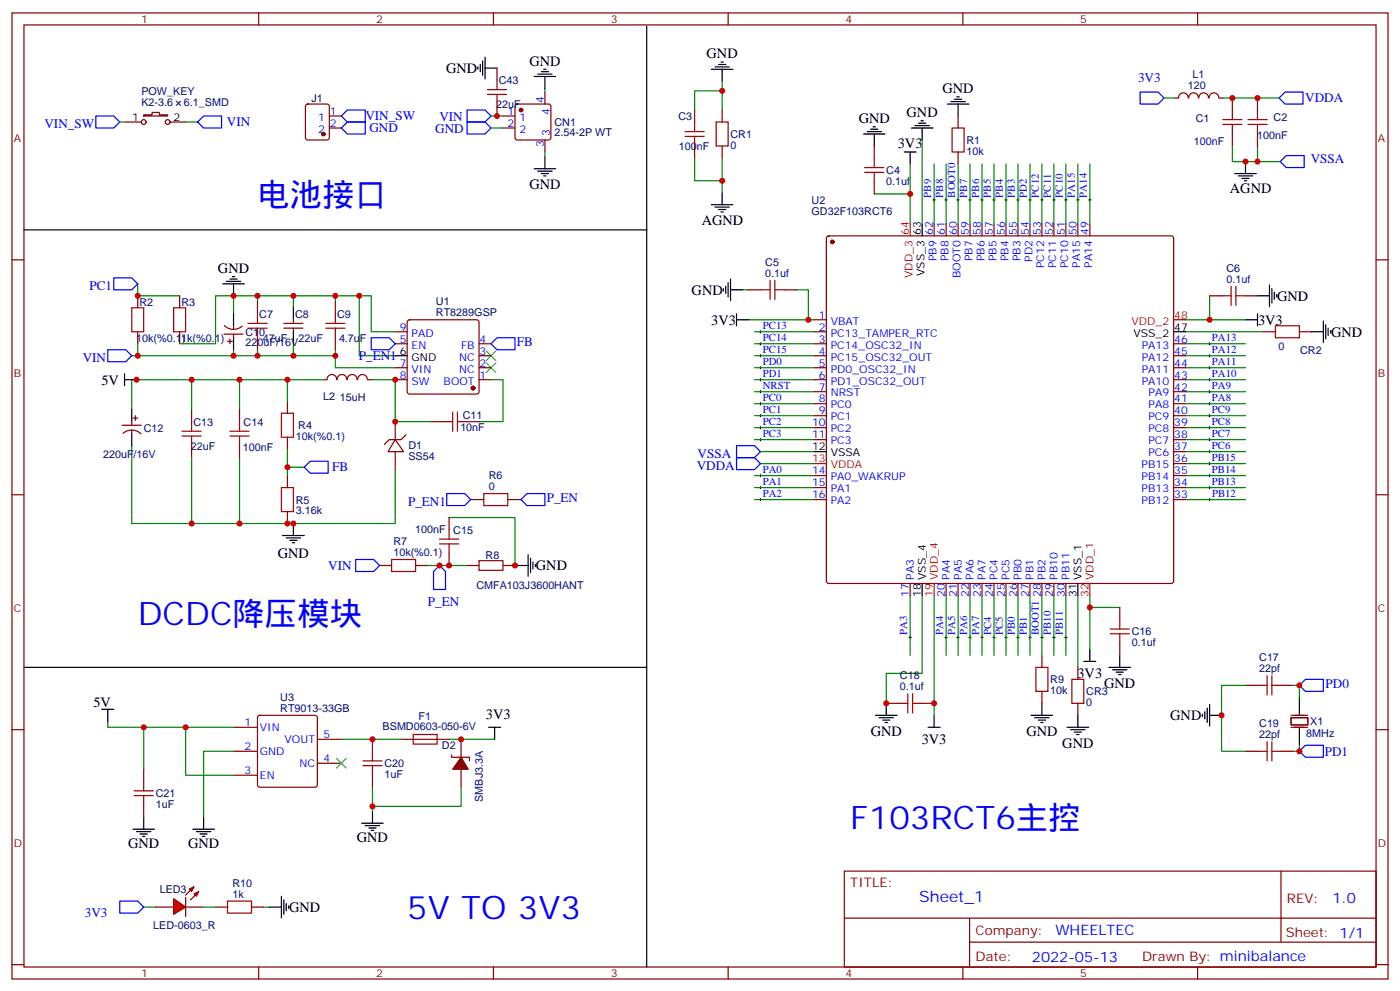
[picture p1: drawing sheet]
<svg xmlns="http://www.w3.org/2000/svg" width="412mm" height="292mm" viewBox="0 0 412 292" stroke-linecap="round" stroke-linejoin="round" font-family="sans-serif">
<g fill="none" stroke="#870000" stroke-width=".35">
<path d="M3.5 3.8h405.4v284.3h-405.4zM7.1 7.3h398.2v277.3h-398.2zM76.2 3.8v3.5M145.3 3.8v3.5M214.5 3.8v3.5M283.6 3.8v3.5M352.8 3.8v3.5M37 35.9h4.6M42.3 33.8h2.5v-.7h2.1v.7h2.5v.3h-7.1zM50.1 35.9h4.6M90.2 30.8l.5-.2h5.6l.7 .5v9.4l-.4 .6-5.9 .1-.7-.5v-9.4zM97 37.7h3.5"/>
<path d="M97 34.1h3.5M204.6 32.4v3.5M212.7 32.4v3.5M282.2 34.1v3.6M350 28.8a1.41 1.41 0 0 0-1.4-1.5 1.41 1.41 0 0 0-1.4 1.5l-1.1 .1M350.2 28.8a1.41 1.41 0 0 1 1.4-1.5 1.41 1.41 0 0 1 1.4 1.5M353.2 28.8a1.41 1.41 0 0 1 1.4-1.5 1.41 1.41 0 0 1 1.4 1.5M356.2 28.8a1.41 1.41 0 0 1 1.4-1.5 1.41 1.41 0 0 1 1.4 1.5M359.1 28.9h1.1M363 28.9v3.5M363 39.4v3.6M370.4 28.9v3.5"/>
<path d="M370.4 39.4v3.6M204.6 43v3.5M212.7 43v3.5M257.5 43v3.5M257.5 53.6v3.5M282.2 44.7v3.6M3.5 76.5h3.6M243.7 69.6l.4-.2h100.9l.5 .2 .2 .5v100.9l-.2 .5-.5 .2h-100.9l-.5-.2-.2-.5v-100.9zM275.2 65.9v3.5M278.7 65.9v3.5M282.2 65.9v3.5M285.8 65.9v3.5"/>
<path d="M289.3 65.9v3.5M292.8 65.9v3.5M296.3 65.9v3.5M299.9 65.9v3.5M303.4 65.9v3.5M306.9 65.9v3.5M310.4 65.9v3.5M314 65.9v3.5M317.5 65.9v3.5M321 65.9v3.5M405.3 76.5h3.6M40.6 87.1v3.5"/>
<path d="M40.6 97.6v3.6M52.9 87.1v3.5M52.9 97.6v3.6M75.8 88.8v3.6M75.8 99.4v3.5M83.6 96.6h5.7M83.6 95.2h5.7M86.4 94.1v1.1M86.4 96.6v1M98.8 88.8v3.6M98.8 99.4v3.5M116.4 97.6h3.5"/>
<path d="M120.2 94.3l.4-.2h19.8l.5 .2 .2 .5v20.5l-.2 .5-.5 .2h-19.8l-.4-.2-.3-.5v-20.5zM220.5 85.3h3.5M231.1 85.3h3.5M239.9 97.6h3.5M239.9 94.1h3.5M356.3 87.1h3.5M366.9 87.1h3.5M372.2 97.6h3.5M382.8 97.6h3.5M84.7 118.1v3.5M95.2 111.8h1.1M96.3 111.7a1.41 1.41 0 0 1 1.5-1.5 1.41 1.41 0 0 1 1.4 1.5"/>
<path d="M99.3 111.7a1.41 1.41 0 0 1 1.4-1.5 1.41 1.41 0 0 1 1.5 1.5M102.3 111.7a1.41 1.41 0 0 1 1.4-1.5 1.41 1.41 0 0 1 1.4 1.5M105.4 111.7a1.41 1.41 0 0 1 1.4-1.5 1.41 1.41 0 0 1 1.4 1.5M108.3 111.8h1.1M116.4 101.2h3.5M116.4 108.2h3.5M116.4 111.8h3.5M141.1 101.2h3.5M141.1 104.7h3.5M141.1 108.2h3.5M141.1 111.8h3.5M239.9 101.2h3.5"/>
<path d="M239.9 104.7h3.5M239.9 108.2h3.5M239.9 111.8h3.5M239.9 115.3h3.5M239.9 118.8h3.5M345.7 101.2h3.5M345.7 104.7h3.5M345.7 108.2h3.5M345.7 111.8h3.5M345.7 115.3h3.5M345.7 118.8h3.5M56.4 120.6v3.5"/>
<path d="M56.4 131.2v3.5M70.6 120.6v3.5M70.6 131.2v3.5M84.7 128.7v3.5M84.7 140v3.5M116.4 129.4l2.5 3.5h-4.6zM116.4 124.1v5.3M116.4 132.9v5.3M119.6 128l-1.4 1.4h-3.5l-1.5 1.4M127 124.1h3.5M137.6 124.1h3.5M239.9 122.3h3.5"/>
<path d="M239.9 125.9h3.5M239.9 129.4h3.5M239.9 140h3.5M345.7 122.3h3.5M345.7 125.9h3.5M345.7 129.4h3.5M345.7 140h3.5M345.7 136.5h3.5M345.7 132.9h3.5M3.5 145.6h3.6M84.7 150.6v3.5M239.9 143.5h3.5"/>
<path d="M239.9 147h3.5M345.7 143.5h3.5M345.7 147h3.5M405.3 145.6h3.6M268.1 171.7v3.6M278.7 171.7v3.6M282.2 171.7v3.6M285.8 171.7v3.6M289.3 171.7v3.6M292.8 171.7v3.6M296.3 171.7v3.6M299.9 171.7v3.6"/>
<path d="M303.4 171.7v3.6M306.9 171.7v3.6M310.4 171.7v3.6M314 171.7v3.6M329.8 178.8v3.5M306.9 192.9v3.5M317.5 196.4v3.6M329.8 189.4v3.5M3.5 214.8h3.6M68.8 214.1h7M76.1 210.7l.5-.2h16.2l.5 .2 .2 .5v19.8l-.2 .5-.5 .2h-16.2l-.5-.2-.3-.5v-19.8zM93.5 217.6h7"/>
<path d="M109.7 217.6v3.5M118.2 217.6h14.1M135.8 217.6v5.3M261.1 207h3.5M271.6 207h3.6M306.9 203.5v3.5M317.5 207v3.5M366.9 201.7h3.5M377.5 201.7h3.5M380.3 211.2h4.9v2.2h-4.9zM380.3 214.1h4.9M380.3 210.5h4.9"/>
<path d="M405.3 214.8h3.6M42.3 226.4v3.5M42.3 237v3.5M68.8 221.1h7M68.8 228.2h7M93.5 224.6h7M109.7 228.2v3.5M133 222.2v.7h5.3v1M135.8 226.4v5.3M366.9 221.1h3.5M377.5 221.1h3.5M248.7 256.4h156.6v28.2h-156.6z"/>
<path d="M377.3 256.4v20.9M63.5 267h3.5M74.1 267h3.5M248.7 270.2h156.5M285.6 277.3h119.6M285.6 270.2v14.2M3.5 283.9h3.6M76.2 284.6v3.5M145.3 284.6v3.5M214.5 284.6v3.5M283.6 284.6v3.5M352.8 284.6v3.5"/>
<path d="M405.3 283.9h3.6"/>
<circle cx="42.3" cy="35.9" r=".71"/>
<circle cx="49.4" cy="35.9" r=".71"/>
</g>
<g fill="none" stroke="#008700" stroke-width=".35">
<path d="M35.3 35.9h1.7M54.7 35.9h3.5M212.7 26.7h-8.1v5.7M212.7 23.9v8.5M342.9 28.9h3.2M360.2 28.9h16.6M204.6 46.5v6.7h8.1M212.7 46.5v10.2M257.5 57.1h10.6M268.1 48.3v17.6M271.6 41.2v24.7M275.2 48.3v17.6"/>
<path d="M278.7 48.3v17.6M282.2 48.3v17.6M285.8 48.3v17.6M289.3 48.3v17.6M292.8 48.3v17.6M296.3 48.3v17.6M299.9 48.3v17.6M303.4 48.3v17.6M306.9 48.3v17.6M310.4 48.3v17.6M314 48.3v17.6M317.5 48.3v17.6"/>
<path d="M321 48.3v17.6M363 43v4.6h7.4v-4.6M370.4 47.6h6.7M40.6 83.5v3.6h12.3M68.8 87.1v5.3M75.8 87.1v1.7M86.4 87.1v3.5M98.8 87.1v1.7M218.7 85.3h1.8M220.5 94.1h19.4M222.2 97.6h17.7M234.6 85.3h3.5v8.8"/>
<path d="M349.2 97.6h23M349.2 94.1h17.7M356.3 87.1v7M38.8 104.7h60v3.5h17.6M40.6 101.2v3.5M52.9 101.2h10.6v-14.1h42.3v17.6h10.6M56.4 111.8v8.8M68.8 102.9v1.8M70.6 111.8v8.8M75.8 102.9v1.8M84.7 111.8v6.3M86.4 101.2v3.5"/>
<path d="M95.2 111.8h-56.4v8.8M98.8 102.9v1.8M109.4 111.8h7v12.3h10.6M144.6 111.8h3.6v12.3h-7.1M222.2 118.8h17.7M222.2 115.3h17.7M222.2 111.8h17.7M222.2 108.2h17.7M222.2 104.7h17.7M222.2 101.2h17.7M349.2 118.8h17.7M349.2 115.3h17.7"/>
<path d="M349.2 111.8h17.7M349.2 108.2h17.7M349.2 104.7h17.7M349.2 101.2h17.7M38.8 131.2v22.9h17.6M56.4 134.7v19.4h60v-15.9M70.6 134.7v19.4M84.7 132.2v7.8M84.7 137.5h4.9M222.2 122.3h17.7M222.2 140h17.7M222.2 129.4h17.7"/>
<path d="M222.2 125.9h17.7M224 136.5h15.9M224 132.9h15.9M349.2 136.5h17.7M349.2 132.9h17.7M349.2 122.3h17.7M349.2 140h17.7M349.2 129.4h17.7M349.2 125.9h17.7M222.2 147h17.7M222.2 143.5h17.7M349.2 147h17.7"/>
<path d="M349.2 143.5h17.7M268.1 175.3v17.6M271.6 175.3v22.9h-10.5v8.8M275.2 175.3v35.2M278.7 175.3v17.6M282.2 175.3v17.6M285.8 175.3v17.6M289.3 175.3v17.6M292.8 175.3v17.6M296.3 175.3v17.6M299.9 175.3v17.6M303.4 175.3v17.6"/>
<path d="M306.9 175.3v17.6M310.4 175.3v17.6M314 175.3v17.6M317.5 175.3v21.1M321 178.8h8.8M321 175.3v15.8M31.7 212.3v1.8h37.1M42.3 214.1v12.3M54.7 214.1v14.1h14.1M100.5 217.6h17.7M132.3 217.6h13.4M366.9 201.7h-7.1v19.4h7.1"/>
<path d="M381 201.7h1.8v3.5M382.8 219.4v1.7h-1.8M68.8 221.1h-8.8v19.4M109.7 231.7v7.1M135.8 231.7v5.6h-26.1M42.3 267h3.6M77.6 267h1.8"/>
</g>
<g fill="none" stroke="#a10000" stroke-width=".35">
<path d="M201.8 38.7h5.6M204.6 35.9v2.8M211 35.9h3.5v7.1h-3.5zM280.5 37.7h3.5v7h-3.5zM360.2 36.6h5.6M360.2 35.2h5.6M363 32.4v2.8M363 36.6v2.8M367.6 36.6h5.6M367.6 35.2h5.6M370.4 32.4v2.8M370.4 36.6v2.8"/>
<path d="M201.8 40.1h5.6M204.6 40.1v2.9M254.7 50.7h5.6M254.7 49.3h5.6M257.5 46.5v2.8M257.5 50.7v2.9M38.8 90.6h3.5v7h-3.5zM51.2 90.6h3.5v7h-3.5zM73 96.6h5.7M73 95.2h5.7M75.8 92.4v2.8M75.8 96.6v2.8"/>
<path d="M96 96.6h5.6M96 95.2h5.6M98.8 92.4v2.8M98.8 96.6v2.8M224 85.3h2.8M226.8 82.5v5.6M228.2 85.3h2.9M228.2 82.5v5.6M359.8 87.1h2.9M362.7 84.2v5.7M364.1 87.1h2.8M364.1 84.2v5.7"/>
<path d="M375.7 95.9h7.1v3.5h-7.1zM53.6 128.3h5.7M53.6 126.9h5.7M56.4 124.1v2.8M56.4 128.3v2.9M67.7 128.3h5.7M67.7 126.9h5.7M70.6 124.1v2.8M70.6 128.3v2.9M82.9 121.6h3.5v7.1h-3.5zM130.5 124.1h2.8M133.3 121.3v5.6"/>
<path d="M134.8 121.3v5.6M134.8 124.1h2.8M82.9 143.5h3.5v7.1h-3.5zM305.2 196.4h3.5v7.1h-3.5zM315.7 200h3.6v7h-3.6zM327 186.5h5.7M327 185.1h5.7M329.8 182.3v2.8M329.8 186.5v2.9M373.2 198.9v5.6M374.6 198.9v5.6M121.7 216.2h7.1v2.8h-7.1z"/>
<path d="M264.6 207h2.8M267.4 204.2v5.6M268.8 207h2.8M268.8 204.2v5.6M370.4 201.7h2.8M373.2 218.3v5.6M374.6 201.7h2.9M374.6 218.3v5.6M39.5 234.2h5.7M39.5 232.8h5.7M42.3 229.9v2.9M42.3 234.2v2.8"/>
<path d="M106.9 225.4h5.6M106.9 223.9h5.6M109.7 221.1v2.8M109.7 225.4v2.8M370.4 221.1h2.8M374.6 221.1h2.9M67 265.2h7.1v3.5h-7.1z"/>
</g>
<g fill="none" stroke="#000" stroke-width=".35">
<path d="M210.6 19.7h4.2M211.7 19h2.1M212.4 18.3h.7M209.5 20.4h6.4M212.7 20.4v3.5M254.4 39.4h6.3M255.4 38.7h4.2M256.5 38h2.1M257.2 37.3h.7M257.5 39.4v3.6M268.5 37.7h6.3M269.5 37h4.3"/>
<path d="M270.6 36.3h2.1M271.3 35.6h.7M271.6 37.7v3.5M279 30.6h6.4M280.1 29.9h4.2M281.2 29.2h2.1M281.9 28.5h.7M282.2 30.6v3.5M212.7 56.7v3.6M266.3 44.7h3.6M268.1 44.7v3.6M363.7 51.1h6.4"/>
<path d="M364.8 51.8h4.2M365.8 52.5h2.1M366.5 53.2h.7M366.9 47.6v3.5M209.5 60.3h6.4M210.6 61h4.2M211.7 61.7h2.1M212.4 62.4h.7M271.6 65.9v3.5M65.6 83.5h6.4M66.7 82.8h4.2M67.7 82.1h2.1"/>
<path d="M68.4 81.4h.7M68.8 83.5v3.6M86.4 90.6v3.5M86.4 97.6v3.6M213.1 84.9v.8M213.8 84.2v2.2M214.5 83.2v4.2M215.2 85.3h3.5M215.2 82.1v6.4M217 94.1h3.5M217 92.4v3.5M345.7 97.6h3.5"/>
<path d="M366.9 94.1h3.5M370.4 87.1h3.5M370.4 92.4v3.5M373.9 83.9v6.3M374.6 84.9v4.3M375.4 86v2.1M376.1 86.7v.7M386.3 97.6h3.5M389.8 94.5v6.3M390.5 95.5v4.3M391.2 96.6v2.1M391.9 97.3v.7"/>
<path d="M36.7 111.8h3.5M36.7 110v3.5M116.4 104.7h3.5M239.9 132.9h3.5M83.3 157.6h6.3M84.3 158.3h4.2M85.4 159h2.1M86.1 159.7h.7M86.4 154.1v3.5M271.6 171.7v3.6M317.5 171.7v3.6M319.3 194.7h3.5"/>
<path d="M321 191.1v3.6M326.7 196.4h6.3M327.7 197.1h4.3M328.8 197.8h2.1M329.5 198.5h.7M329.8 192.9v3.5M30 208.8h3.5M31.7 208.8v3.5M143.9 214.1h3.6M145.7 214.1v3.5M257.9 210.5h6.3M258.9 211.2h4.3"/>
<path d="M260 211.9h2.1M260.7 212.7h.7M261.1 207v3.5M273.4 214.1h3.5M275.2 210.5v3.6M303.7 210.5h6.4M304.8 211.2h4.2M305.9 211.9h2.1M306.6 212.7h.7M306.9 207v3.5M314.3 214.1h6.4M315.4 214.8h4.2"/>
<path d="M316.4 215.5h2.2M317.1 216.2h.8M317.5 210.5v3.6M354.2 210.2v.7M354.9 209.5v2.1M355.6 208.4v4.3M356.3 210.5h3.5M356.3 207.4v6.3M382.8 205.2v5M382.8 214.4v5M109.7 238.8v3.5M39.2 244.1h6.3"/>
<path d="M40.2 244.8h4.2M41.3 245.5h2.1M42 246.2h.7M42.3 240.5v3.6M56.8 244.1h6.3M57.9 244.8h4.2M58.9 245.5h2.1M59.6 246.2h.7M60 240.5v3.6M106.5 242.3h6.4M107.6 243h4.2M108.7 243.7h2.1"/>
<path d="M109.4 244.4h.7M79.4 267h3.5M82.9 263.8v6.4M83.6 264.9v4.2M84.3 265.9v2.1M85 266.6v.7"/>
</g>
<g fill="none" stroke="#00f" stroke-width=".35">
<path d="M28.2 34.1h5.3l1.8 1.8-1.8 1.8h-5.3zM60 34.1h5.3v3.6h-5.3l-1.8-1.8zM100.5 37.7l1.8-1.8h5.3v3.5h-5.3zM100.5 34.1l1.8-1.7h5.3v3.5h-5.3zM335.8 27.1h5.3l1.8 1.8-1.8 1.7h-5.3zM378.5 27.1h5.3v3.5h-5.3l-1.7-1.7zM377.1 47.6l1.8-1.8h5.3v3.5h-5.3zM33.5 81.8h5.3l1.8 1.7-1.8 1.8h-5.3zM31.7 102.9h5.3l1.8 1.8-1.8 1.8h-5.3zM144.6 101.2l1.8-1.8h5.3v3.5h-5.3zM91.4 135.7h5.3v3.6h-5.3l-1.8-1.8zM217 131.2h5.2l1.8 1.7-1.8 1.8h-5.2z"/>
<path d="M217 134.7h5.2l1.8 1.8-1.8 1.7h-5.2zM382.8 201.7l1.7-1.7h5.3v3.5h-5.3zM382.8 221.1l1.7-1.7h5.3v3.5h-5.3zM35.3 265.2h5.3l1.7 1.8-1.7 1.7h-5.3z"/>
</g>
<g fill="none" stroke="#000" stroke-width=".29">
<path d="M274.8 58.8h.7M275.2 58.5v.7M278.3 58.8h.7M278.7 58.5v.7M281.9 58.8h.7M282.2 58.5v.7M285.4 58.8h.7M285.8 58.5v.7M288.9 58.8h.7M289.3 58.5v.7M292.5 58.8h.7M292.8 58.5v.7"/>
<path d="M296 58.8h.7M296.3 58.5v.7M299.5 58.8h.7M299.9 58.5v.7M303 58.8h.7M303.4 58.5v.7M306.6 58.8h.7M306.9 58.5v.7M310.1 58.8h.7M310.4 58.5v.7M313.6 58.8h.7M314 58.5v.7"/>
<path d="M317.1 58.8h.8M317.5 58.5v.7M320.7 58.8h.7M321 58.5v.7M223.7 97.6h.7M224 97.3v.7M223.7 101.2h.7M223.7 104.7h.7M223.7 108.2h.7M223.7 111.8h.7M223.7 115.3h.7M223.7 118.8h.7"/>
<path d="M224 100.8v.7M224 104.4v.7M224 107.9v.7M224 111.4v.7M224 114.9v.7M224 118.5v.7M356 101.2h.7M356 104.7h.7M356 108.2h.7M356 111.8h.7M356 115.3h.7M356 118.8h.7"/>
<path d="M356.3 100.8v.7M356.3 104.4v.7M356.3 107.9v.7M356.3 111.4v.7M356.3 114.9v.7M356.3 118.5v.7M223.7 122.3h.7M223.7 125.9h.7M223.7 129.4h.7M223.7 140h.7M224 122v.7M224 125.5v.7"/>
<path d="M224 129v.8M224 139.6v.7M356 122.3h.7M356 125.9h.7M356 129.4h.7M356 132.9h.7M356 136.5h.7M356 140h.7M356.3 122v.7M356.3 125.5v.7M356.3 129v.8M356.3 132.6v.7"/>
<path d="M356.3 136.1v.7M356.3 139.6v.7M223.7 143.5h.7M223.7 147h.7M224 143.2v.7M224 146.7v.7M356 143.5h.7M356 147h.7M356.3 143.2v.7M356.3 146.7v.7M267.8 187.6h.7M268.1 187.3v.7"/>
<path d="M278.3 187.6h.7M278.7 187.3v.7M281.9 187.6h.7M282.2 187.3v.7M285.4 187.6h.7M285.8 187.3v.7M288.9 187.6h.7M289.3 187.3v.7M292.5 187.6h.7M292.8 187.3v.7M296 187.6h.7M296.3 187.3v.7"/>
<path d="M299.5 187.6h.7M299.9 187.3v.7M303 187.6h.7M303.4 187.3v.7M306.6 187.6h.7M306.9 187.3v.7M310.1 187.6h.7M310.4 187.3v.7M313.6 187.6h.7M314 187.3v.7"/>
</g>
<g fill="#870000" stroke="#870000" stroke-width=".35">
<path d="M135.8 222.9l2.1 3.5h-4.6z"/>
<circle cx="245.2" cy="71.2" r=".53"/>
<circle cx="95.2" cy="39.4" r=".53"/>
<circle cx="139.3" cy="114.2" r=".53"/>
</g>
<path d="M268.1 65.9v3.5M345.7 94.1h3.5M239.9 136.5h3.5M275.2 171.7v3.6M321 171.7v3.6" fill="none" stroke="#f00" stroke-width=".35"/>
<path d="M143.2 103.3l2.8 2.8M143.2 106.8l2.8 2.8M146 103.3l-2.8 2.8M146 106.8l-2.8 2.8M99.1 223.2l2.9 2.9M102 223.2l-2.9 2.9" fill="none" stroke="#3c3" stroke-width=".35"/>
<g fill="#f00" stroke="#870000" stroke-width=".35">
<path d="M51.2 264.5l3.5 2.5-3.5 2.1z"/>
<path d="M54.7 264.2v5.6z"/>
</g>
<g fill="#870000" stroke="#870000" stroke-width=".35">
<path d="M54.7 263.5l1.4-1.5z"/>
<path d="M56.1 264.9l1.4-1.4z"/>
</g>
<g fill="#f00" stroke="#870000" stroke-width=".35">
<path d="M55.7 261.7l1.4-.7-.7 1.4z"/>
<path d="M57.1 263.1l1.5-.7-.7 1.4z"/>
</g>
<g fill="none" stroke="#870000" stroke-width=".35">
<path d="M146.4 20v3.6M146.4 30.6v3.5M148.2 34.1h3.5M148.2 37.7h3.5M151.9 30.8l.5-.2h9.2l.5 .2 .2 .5v9.2l-.3 .5-.4 .2h-9.2l-.5-.2-.2-.5v-9.2zM160.5 27.1v3.5M160.5 41.2v3.5M66 98.4h5.6M66.1 95.8a3.8 3.8 0 0 0 5.2 .2M67.7 99.8v1.4M68.8 95.9v1M68.8 98.4v1"/>
<path d="M67 100.5h1.4M36 125.2h5.6M36.3 127.5a3.8 3.8 0 0 1 5.2 .2M38.8 124.1v1.1M38.8 126.6v1M39.2 123h1.4M39.9 122.3v1.5M132.3 152.3v3.6M139 147h3.5M149.6 147h3.5M111.8 166.4h3.6M122.4 166.4h3.5"/>
<path d="M132.3 162.9v3.5M137.6 166.4h3.5M148.2 166.4h3.5M45.9 267h5.3M54.7 267h5.3"/>
</g>
<path d="M144.6 34.1h3.6M144.6 37.7h3.6M160.5 26v1.1M160.5 44.7v1.4M105.8 87.1h3.6v10.5h7M132.3 152.3h19.4v14.1h.3M138.6 147h.4M153.1 147h.4M125.9 166.4h11.7M60 267h3.5" fill="none" stroke="#008700" stroke-width=".35"/>
<g fill="none" stroke="#000" stroke-width=".35">
<path d="M140.8 19.7v.7M141.5 19v2.1M142.2 17.9v4.3M142.9 16.9v6.3M190.5 7.7v276.9M142.9 20h3.5M157.3 22.5h6.4M158.4 21.8h4.2M159.5 21.1h2.1M160.2 20.4h.7M160.5 22.5v3.5M157.3 49.7h6.4"/>
<path d="M158.4 50.4h4.2M159.5 51.1h2.1M160.2 51.8h.7M160.5 46.1v3.6M7.1 67.7h183.4M68.8 92.4v3.5M68.8 99.4v3.5M38.8 120.6v3.5M38.8 127.6v3.6M152 166.4h3.6M155.6 163.3v6.3M156.3 164.3v4.3"/>
<path d="M157 165.4v2.1M157.7 166.1v.7M7.1 196.4h183.4"/>
</g>
<path d="M137.6 32.4h5.3l1.7 1.7-1.7 1.8h-5.3zM137.6 35.9h5.3l1.7 1.8-1.7 1.7h-5.3zM109.4 99.4h5.3l1.7 1.8-1.7 1.7h-5.3zM131.6 145.3h5.3l1.7 1.7-1.7 1.8h-5.3zM153.5 147l1.7-1.7h5.3v3.5h-5.3zM104.8 164.7h5.3l1.7 1.7-1.7 1.8h-5.3zM127.7 168.2l1.8-1.8 1.7 1.8v5.3h-3.5z" fill="none" stroke="#00f" stroke-width=".35"/>
<circle cx="153.5" cy="32.4" r=".53" fill="#870000" stroke="#870000" stroke-width=".35"/>
<path d="M143.6 27.8h5.6M143.6 26.4h5.6M146.4 23.6v2.8M146.4 27.8v2.8M129.5 158.7h5.6M132.3 155.9v2.8M142.5 145.3h7.1v3.5h-7.1zM115.4 164.7h7v3.5h-7zM129.5 160.1h5.6M132.3 160.1v2.8M141.1 165h7.1v2.9h-7.1z" fill="none" stroke="#a10000" stroke-width=".35"/>
<g fill="#c00">
<circle cx="382.8" cy="221.1" r=".88"/>
<circle cx="382.8" cy="201.7" r=".88"/>
<circle cx="212.7" cy="53.2" r=".88"/>
<circle cx="212.7" cy="26.7" r=".88"/>
<circle cx="366.9" cy="47.6" r=".88"/>
<circle cx="370.4" cy="47.6" r=".88"/>
<circle cx="363" cy="28.9" r=".88"/>
<circle cx="370.4" cy="28.9" r=".88"/>
<circle cx="261.1" cy="207" r=".88"/>
<circle cx="275.2" cy="207" r=".88"/>
<circle cx="359.8" cy="210.5" r=".88"/>
<circle cx="321" cy="178.8" r=".88"/>
<circle cx="356.3" cy="94.1" r=".88"/>
<circle cx="268.1" cy="57.1" r=".88"/>
<circle cx="238.1" cy="94.1" r=".88"/>
<circle cx="40.6" cy="87.1" r=".88"/>
<circle cx="84.7" cy="137.5" r=".88"/>
<circle cx="68.8" cy="104.7" r=".88"/>
<circle cx="98.8" cy="87.1" r=".88"/>
<circle cx="75.8" cy="104.7" r=".88"/>
<circle cx="86.4" cy="87.1" r=".88"/>
<circle cx="86.4" cy="104.7" r=".88"/>
<circle cx="98.8" cy="104.7" r=".88"/>
<circle cx="116.4" cy="111.8" r=".88"/>
<circle cx="75.8" cy="87.1" r=".88"/>
<circle cx="40.6" cy="104.7" r=".88"/>
<circle cx="68.8" cy="87.1" r=".88"/>
<circle cx="116.4" cy="124.1" r=".88"/>
<circle cx="70.6" cy="111.8" r=".88"/>
<circle cx="56.4" cy="111.8" r=".88"/>
<circle cx="40.2" cy="111.8" r=".88"/>
<circle cx="84.7" cy="111.8" r=".88"/>
<circle cx="42.3" cy="214.1" r=".88"/>
<circle cx="54.7" cy="214.1" r=".88"/>
<circle cx="109.7" cy="217.6" r=".88"/>
<circle cx="135.8" cy="217.6" r=".88"/>
<circle cx="109.7" cy="237.3" r=".88"/>
<circle cx="129.5" cy="166.4" r=".88"/>
<circle cx="151.7" cy="166.4" r=".88"/>
<circle cx="132.3" cy="166.4" r=".88"/>
<circle cx="84.7" cy="154.1" r=".88"/>
<circle cx="70.6" cy="154.1" r=".88"/>
<circle cx="56.4" cy="154.1" r=".88"/>
<circle cx="86.4" cy="154.1" r=".88"/>
<circle cx="105.8" cy="87.1" r=".88"/>
<circle cx="146.4" cy="34.1" r=".88"/>
</g>
<g font-size="9.5" fill="#00f">
<text x="75.8" y="60.6">电池接口</text>
<text x="40.6" y="184.1">DCDC降压模块</text>
<text x="250.5" y="244.1">F103RCT6主控</text>
<text x="119.9" y="270.5">5V TO 3V3</text>
</g>
<text font-size="4.6" fill="#00f" x="270.8" y="265.4">Sheet_1</text>
<g font-size="4.2">
<text x="208.1" y="17.1">GND</text>
<text x="131.4" y="21.5">GND</text>
<text x="155.9" y="19.3">GND</text>
<text x="277.6" y="27.4">GND</text>
<text x="267.1" y="34.5">GND</text>
<text x="252.9" y="36.2">GND</text>
<text x="264.5" y="43.6">3V3</text>
<text x="155.9" y="55.8">GND</text>
<text x="362.3" y="56.7">AGND</text>
<text x="206.7" y="66.3">AGND</text>
<text x="64.2" y="80.3">GND</text>
<text x="203.7" y="86.7">GND</text>
<text x="376.2" y="88.5">GND</text>
<text x="209.5" y="95.6">3V3</text>
<text x="370.6" y="95.5">3V3</text>
<text x="392.1" y="99.1">GND</text>
<text x="29.9" y="113.2">5V</text>
<text x="81.9" y="164.4">GND</text>
<text x="157.9" y="167.9">GND</text>
<text x="317.4" y="199.6">3V3</text>
<text x="325.3" y="202.5">GND</text>
<text x="27.5" y="208.1">5V</text>
<text x="143.1" y="211.6">3V3</text>
<text x="344.7" y="211.9">GND</text>
<text x="256.5" y="216.6">GND</text>
<text x="271.5" y="219">3V3</text>
<text x="302.3" y="216.6">GND</text>
<text x="312.9" y="220.1">GND</text>
<text x="37.7" y="249.7">GND</text>
<text x="55.4" y="249.7">GND</text>
<text x="105.1" y="247.9">GND</text>
<text x="85.2" y="268.4">GND</text>
</g>
<g font-size="4.2" fill="#00f">
<text x="392.5" y="265.7">1.0</text>
<text x="310.9" y="275.2">WHEELTEC</text>
<text x="304" y="283">2022-05-13</text>
</g>
<g font-size="3.9" fill="#00f">
<text x="335.2" y="24.1">3V3</text>
<text x="107.6" y="35.4">VIN_SW</text>
<text x="129.4" y="35.5">VIN</text>
<text x="384.5" y="30">VDDA</text>
<text x="13.1" y="37.7">VIN_SW</text>
<text x="66.9" y="37.2">VIN</text>
<text x="108.8" y="38.8">GND</text>
<text x="128.2" y="39.1">GND</text>
<text x="386.1" y="48.1">VSSA</text>
<text x="26.3" y="85.3">PC1</text>
<text x="152.2" y="102">FB</text>
<text x="24.4" y="106.5">VIN</text>
<text x="105.7" y="105.9">P_EN1</text>
<text x="205.5" y="134.9">VSSA</text>
<text x="97.9" y="138.8">FB</text>
<text x="205.3" y="138.2">VDDA</text>
<text x="120.2" y="148.8">P_EN1</text>
<text x="161" y="147.8">P_EN</text>
<text x="96.7" y="167.7">VIN</text>
<text x="126" y="178.3">P_EN</text>
<text x="390.5" y="202.5">PD0</text>
<text x="390.2" y="222.4">PD1</text>
<text x="25" y="270">3V3</text>
</g>
<g font-size="3.9" fill="#800">
<text x="250.5" y="261">TITLE:</text>
<text x="379.1" y="265.7">REV:</text>
<text x="287.4" y="275.2">Company:</text>
<text x="378.7" y="275.8">Sheet: 1/1</text>
<text x="287.4" y="282.9">Date:</text>
<text x="336.4" y="282.9">Drawn By: minibalance</text>
</g>
<g font-size="3.2" fill="#800">
<text x="41.6" y="6.8">1</text>
<text x="110.8" y="6.8">2</text>
<text x="179.9" y="6.8">3</text>
<text x="249.1" y="6.8">4</text>
<text x="318.2" y="6.8">5</text>
<text x="4.1" y="41.9">A</text>
<text x="405.9" y="41.9">A</text>
<text x="4.1" y="111.1">B</text>
<text x="405.9" y="111.1">B</text>
<text x="4.1" y="180.2">C</text>
<text x="405.9" y="180.2">C</text>
<text x="4.1" y="249.3">D</text>
<text x="405.9" y="249.3">D</text>
<text x="41.6" y="287.6">1</text>
<text x="110.8" y="287.6">2</text>
<text x="179.9" y="287.6">3</text>
<text x="249.1" y="287.6">4</text>
<text x="318.2" y="287.6">5</text>
</g>
<g font-size="3.2" fill="#000080">
<text x="351.3" y="23.1">L1</text>
<text x="41.7" y="28">POW_KEY</text>
<text x="91.8" y="30">J1</text>
<text x="146.9" y="24.7">C43</text>
<text x="349.9" y="26.1">120</text>
<text x="41.7" y="31.2">K2-3.6</text>
<text x="54.2" y="31.2">6.1_SMD</text>
<text x="146.2" y="31.8">22uF</text>
<text x="199.8" y="35.3">C3</text>
<text x="352.2" y="36">C1</text>
<text x="375.2" y="35.6">C2</text>
<text x="163.3" y="40.1">2.54-2P WT</text>
<text x="163.3" y="37">CN1</text>
<text x="215.2" y="40.6">CR1</text>
<text x="370.3" y="40.9">100nF</text>
<text x="199.9" y="44.1">100nF</text>
<text x="215.2" y="43.8">0</text>
<text x="284.7" y="45.6">10k</text>
<text x="284.7" y="42.3">R1</text>
<text x="351.6" y="42.7">100nF</text>
<text x="261.1" y="51.2">C4</text>
<text x="239.1" y="59.9">U2</text>
<text x="261.1" y="54.3">0.1uf</text>
<text x="239.1" y="63.3">GD32F103RCT6</text>
<text x="225.4" y="81.4">0.1uf</text>
<text x="225.4" y="78.2">C5</text>
<text x="361.3" y="83.2">0.1uf</text>
<text x="361.3" y="80">C6</text>
<text x="53.4" y="89.9">R3</text>
<text x="128.4" y="89.9">U1</text>
<text x="41.1" y="90">R2</text>
<text x="76.4" y="93.5">C7</text>
<text x="86.9" y="93.5">C8</text>
<text x="99.3" y="93.5">C9</text>
<text x="128.4" y="93.1">RT8289GSP</text>
<text x="40.1" y="100.6">10k(%0.1)1k(%0.1)</text>
<text x="72.3" y="102">220uF/16V</text>
<text x="72.3" y="98.8">C10</text>
<text x="77.4" y="100.5">47uF</text>
<text x="88" y="100.5">22uF</text>
<text x="99.9" y="100.5">4.7uF</text>
<text x="376.6" y="103">0</text>
<text x="383" y="104.1">CR2</text>
<text x="95.2" y="117.9">L2</text>
<text x="100.1" y="118.2">15uH</text>
<text x="57" y="125.2">C13</text>
<text x="71.8" y="125.3">C14</text>
<text x="136.3" y="123.5">C11</text>
<text x="42.3" y="127">C12</text>
<text x="87.1" y="129.5">10k(%0.1)</text>
<text x="87.9" y="126.3">R4</text>
<text x="135.6" y="127">10nF</text>
<text x="30.4" y="134.8">220uF/16V</text>
<text x="56.2" y="132.3">22uF</text>
<text x="71.5" y="132.7">100nF</text>
<text x="120.3" y="135.5">SS54</text>
<text x="120.3" y="132.3">D1</text>
<text x="144" y="141">R6</text>
<text x="87.1" y="148.2">R5</text>
<text x="144" y="144.2">0</text>
<text x="87.1" y="151.3">3.16k</text>
<text x="115.9" y="160.4">R7</text>
<text x="122.3" y="157">100nF</text>
<text x="133.5" y="157">C15</text>
<text x="115.9" y="163.6">10k(%0.1)</text>
<text x="143" y="164.4">R8</text>
<text x="140.3" y="173.2">CMFA103J3600HANT</text>
<text x="333.4" y="190.1">0.1uf</text>
<text x="333.4" y="187">C16</text>
<text x="370.9" y="197.8">22pf</text>
<text x="370.9" y="194.7">C17</text>
<text x="265.1" y="203.1">0.1uf</text>
<text x="265.1" y="199.9">C18</text>
<text x="309.4" y="201.1">R9</text>
<text x="82.6" y="209.5">RT9013-33GB</text>
<text x="82.6" y="206.3">U3</text>
<text x="309.4" y="204.3">10k</text>
<text x="320" y="207.8">0</text>
<text x="320" y="204.6">CR3</text>
<text x="112.7" y="214.8">BSMD0603-050-6V</text>
<text x="123.3" y="212">F1</text>
<text x="370.9" y="214.1">C19</text>
<text x="385.9" y="213.4">X1</text>
<text x="130.2" y="220.5">D2</text>
<text x="370.9" y="217.2">22pf</text>
<text x="384.8" y="216.9">8MHz</text>
<text x="113.2" y="225.8">C20</text>
<text x="113.2" y="229">1uF</text>
<text x="45.9" y="237.8">1uF</text>
<text x="45.9" y="234.6">C21</text>
<text x="142.2" y="236" transform="rotate(-90 142.2 236)">SMBJ3.3A</text>
<text x="47" y="262.8">LED3</text>
<text x="68.5" y="261">R10</text>
<text x="68.4" y="264.2">1k</text>
<text x="45.2" y="273.5">LED-0603_R</text>
</g>
<g font-size="3.2">
<text x="38.9" y="35.6">1</text>
<text x="51.2" y="35.6">2</text>
<text x="271.3" y="69.3" transform="rotate(-90 271.3 69.3)">63</text>
<text x="272.3" y="81.3" transform="rotate(-90 272.3 81.3)">VSS_3</text>
<text x="333.9" y="99.1">VSS_2</text>
<text x="345.9" y="97.3">47</text>
<text x="117.8" y="104.4">6</text>
<text x="121.2" y="106.1">GND</text>
<text x="239.2" y="132.6">12</text>
<text x="244.7" y="134.3">VSSA</text>
<text x="272.7" y="170.7" transform="rotate(-90 272.7 170.7)">VSS_4</text>
<text x="318.6" y="170.7" transform="rotate(-90 318.6 170.7)">VSS_1</text>
<text x="271.3" y="175.6" transform="rotate(-90 271.3 175.6)">18</text>
<text x="317.1" y="175.6" transform="rotate(-90 317.1 175.6)">31</text>
</g>
<g font-size="3.2" fill="#00f">
<text x="93.7" y="35.6">1</text>
<text x="97.2" y="33.8">1</text>
<text x="149.5" y="33.8">1</text>
<text x="153" y="35.6">1</text>
<text x="160.2" y="30.4" transform="rotate(-90 160.2 30.4)">4</text>
<text x="161.9" y="33.9" transform="rotate(-90 161.9 33.9)">4</text>
<text x="93.7" y="39.1">2</text>
<text x="97.2" y="37.3">2</text>
<text x="149.5" y="37.3">2</text>
<text x="153" y="39.1">2</text>
<text x="161.9" y="39.9" transform="rotate(-90 161.9 39.9)">3</text>
<text x="160.2" y="43.4" transform="rotate(-90 160.2 43.4)">3</text>
<text x="274.3" y="58.1" transform="rotate(-90 274.3 58.1)">PB9</text>
<text x="277.8" y="58.1" transform="rotate(-90 277.8 58.1)">PB8</text>
<text x="281.3" y="58.1" transform="rotate(-90 281.3 58.1)">BOOT0</text>
<text x="284.9" y="58.1" transform="rotate(-90 284.9 58.1)">PB7</text>
<text x="288.4" y="58.1" transform="rotate(-90 288.4 58.1)">PB6</text>
<text x="291.9" y="58.1" transform="rotate(-90 291.9 58.1)">PB5</text>
<text x="295.4" y="58.1" transform="rotate(-90 295.4 58.1)">PB4</text>
<text x="299" y="58.1" transform="rotate(-90 299 58.1)">PB3</text>
<text x="302.5" y="58.1" transform="rotate(-90 302.5 58.1)">PD2</text>
<text x="306" y="58.1" transform="rotate(-90 306 58.1)">PC12</text>
<text x="309.6" y="58.1" transform="rotate(-90 309.6 58.1)">PC11</text>
<text x="313.1" y="58.1" transform="rotate(-90 313.1 58.1)">PC10</text>
<text x="316.6" y="58.1" transform="rotate(-90 316.6 58.1)">PA15</text>
<text x="320.1" y="58.1" transform="rotate(-90 320.1 58.1)">PA14</text>
<text x="274.8" y="69.3" transform="rotate(-90 274.8 69.3)">62</text>
<text x="278.3" y="69.3" transform="rotate(-90 278.3 69.3)">61</text>
<text x="281.9" y="69.3" transform="rotate(-90 281.9 69.3)">60</text>
<text x="285.4" y="69.3" transform="rotate(-90 285.4 69.3)">59</text>
<text x="288.9" y="69.3" transform="rotate(-90 288.9 69.3)">58</text>
<text x="292.5" y="69.3" transform="rotate(-90 292.5 69.3)">57</text>
<text x="296" y="69.3" transform="rotate(-90 296 69.3)">56</text>
<text x="299.5" y="69.3" transform="rotate(-90 299.5 69.3)">55</text>
<text x="303" y="69.3" transform="rotate(-90 303 69.3)">54</text>
<text x="306.6" y="69.3" transform="rotate(-90 306.6 69.3)">53</text>
<text x="310.1" y="69.3" transform="rotate(-90 310.1 69.3)">52</text>
<text x="313.6" y="69.3" transform="rotate(-90 313.6 69.3)">51</text>
<text x="317.1" y="69.3" transform="rotate(-90 317.1 69.3)">50</text>
<text x="320.7" y="69.3" transform="rotate(-90 320.7 69.3)">49</text>
<text x="275.9" y="76.8" transform="rotate(-90 275.9 76.8)">PB9</text>
<text x="279.4" y="76.8" transform="rotate(-90 279.4 76.8)">PB8</text>
<text x="286.5" y="76.8" transform="rotate(-90 286.5 76.8)">PB7</text>
<text x="290" y="76.8" transform="rotate(-90 290 76.8)">PB6</text>
<text x="293.5" y="76.8" transform="rotate(-90 293.5 76.8)">PB5</text>
<text x="297" y="76.8" transform="rotate(-90 297 76.8)">PB4</text>
<text x="300.6" y="76.8" transform="rotate(-90 300.6 76.8)">PB3</text>
<text x="304.1" y="77.1" transform="rotate(-90 304.1 77.1)">PD2</text>
<text x="282.9" y="81.9" transform="rotate(-90 282.9 81.9)">BOOT0</text>
<text x="307.6" y="78.9" transform="rotate(-90 307.6 78.9)">PC12</text>
<text x="311.1" y="78.9" transform="rotate(-90 311.1 78.9)">PC11</text>
<text x="314.7" y="78.9" transform="rotate(-90 314.7 78.9)">PC10</text>
<text x="318.2" y="78.8" transform="rotate(-90 318.2 78.8)">PA15</text>
<text x="321.7" y="78.8" transform="rotate(-90 321.7 78.8)">PA14</text>
<text x="241.2" y="93.8">1</text>
<text x="244.7" y="95.5">VBAT</text>
<text x="117.8" y="100.8">5</text>
<text x="117.8" y="97.3">9</text>
<text x="121.2" y="99.1">PAD</text>
<text x="141.3" y="100.8">4</text>
<text x="224.7" y="100.3">PC14</text>
<text x="224.7" y="96.8">PC13</text>
<text x="241.2" y="97.3">2</text>
<text x="241.2" y="100.8">3</text>
<text x="244.7" y="99.1">PC13_TAMPER_RTC</text>
<text x="345.9" y="100.8">46</text>
<text x="357" y="100.3">PA13</text>
<text x="117.8" y="107.9">7</text>
<text x="121.2" y="102.6">EN</text>
<text x="135.2" y="106.1">NC</text>
<text x="135.8" y="102.6">FB</text>
<text x="141.3" y="107.9">2</text>
<text x="141.3" y="104.4">3</text>
<text x="224.7" y="107.4">PD0</text>
<text x="224.7" y="103.8">PC15</text>
<text x="241.2" y="104.4">4</text>
<text x="241.2" y="107.9">5</text>
<text x="244.7" y="102.6">PC14_OSC32_IN</text>
<text x="244.7" y="106.1">PC15_OSC32_OUT</text>
<text x="336.3" y="106.1">PA12</text>
<text x="336.3" y="102.6">PA13</text>
<text x="345.9" y="107.9">44</text>
<text x="345.9" y="104.4">45</text>
<text x="357" y="103.8">PA12</text>
<text x="357" y="107.3">PA11</text>
<text x="117.8" y="111.4">8</text>
<text x="121.2" y="109.6">VIN</text>
<text x="121.2" y="113.2">SW</text>
<text x="130.7" y="113.2">BOOT</text>
<text x="135.2" y="109.6">NC</text>
<text x="141.3" y="111.4">1</text>
<text x="224.7" y="110.9">PD1</text>
<text x="241.2" y="111.4">6</text>
<text x="244.7" y="109.6">PD0_OSC32_IN</text>
<text x="244.7" y="113.2">PD1_OSC32_OUT</text>
<text x="336.3" y="113.2">PA10</text>
<text x="336.3" y="109.6">PA11</text>
<text x="345.9" y="111.4">43</text>
<text x="357" y="110.9">PA10</text>
<text x="224.7" y="117.9">PC0</text>
<text x="224.7" y="114.4">NRST</text>
<text x="241.2" y="114.9">7</text>
<text x="241.2" y="118.5">8</text>
<text x="244.7" y="116.7">NRST</text>
<text x="338.3" y="116.7">PA9</text>
<text x="345.9" y="118.5">41</text>
<text x="345.9" y="114.9">42</text>
<text x="357" y="114.4">PA9</text>
<text x="357" y="117.9">PA8</text>
<text x="224.7" y="125">PC2</text>
<text x="224.7" y="121.5">PC1</text>
<text x="239.2" y="125.5">10</text>
<text x="241.2" y="122">9</text>
<text x="244.7" y="120.2">PC0</text>
<text x="244.7" y="123.8">PC1</text>
<text x="338.3" y="123.8">PC9</text>
<text x="338.3" y="120.2">PA8</text>
<text x="345.9" y="125.5">39</text>
<text x="345.9" y="122">40</text>
<text x="357" y="121.5">PC9</text>
<text x="357" y="125">PC8</text>
<text x="224.7" y="128.5">PC3</text>
<text x="239.2" y="129">11</text>
<text x="244.7" y="127.3">PC2</text>
<text x="244.7" y="130.8">PC3</text>
<text x="338.3" y="130.8">PC7</text>
<text x="338.3" y="127.3">PC8</text>
<text x="345.9" y="129">38</text>
<text x="357" y="128.5">PC7</text>
<text x="336.3" y="137.9">PB15</text>
<text x="338.3" y="134.3">PC6</text>
<text x="345.9" y="136.1">36</text>
<text x="345.9" y="132.6">37</text>
<text x="357" y="132">PC6</text>
<text x="357" y="135.6">PB15</text>
<text x="224.7" y="142.6">PA1</text>
<text x="224.7" y="139.1">PA0</text>
<text x="239.2" y="139.6">14</text>
<text x="239.2" y="143.2">15</text>
<text x="244.7" y="141.4">PA0_WAKRUP</text>
<text x="336.3" y="141.4">PB14</text>
<text x="345.9" y="143.2">34</text>
<text x="345.9" y="139.6">35</text>
<text x="357" y="139.1">PB14</text>
<text x="357" y="142.6">PB13</text>
<text x="224.7" y="146.2">PA2</text>
<text x="239.2" y="146.7">16</text>
<text x="244.7" y="144.9">PA1</text>
<text x="244.7" y="148.4">PA2</text>
<text x="336.3" y="148.4">PB12</text>
<text x="336.3" y="144.9">PB13</text>
<text x="345.9" y="146.7">33</text>
<text x="357" y="146.2">PB12</text>
<text x="269.2" y="170.7" transform="rotate(-90 269.2 170.7)">PA3</text>
<text x="279.8" y="170.7" transform="rotate(-90 279.8 170.7)">PA4</text>
<text x="283.3" y="170.7" transform="rotate(-90 283.3 170.7)">PA5</text>
<text x="286.8" y="170.7" transform="rotate(-90 286.8 170.7)">PA6</text>
<text x="290.3" y="170.7" transform="rotate(-90 290.3 170.7)">PA7</text>
<text x="293.9" y="170.7" transform="rotate(-90 293.9 170.7)">PC4</text>
<text x="297.4" y="170.7" transform="rotate(-90 297.4 170.7)">PC5</text>
<text x="300.9" y="170.7" transform="rotate(-90 300.9 170.7)">PB0</text>
<text x="304.4" y="170.7" transform="rotate(-90 304.4 170.7)">PB1</text>
<text x="308" y="170.7" transform="rotate(-90 308 170.7)">PB2</text>
<text x="311.5" y="170.7" transform="rotate(-90 311.5 170.7)">PB10</text>
<text x="315" y="170.7" transform="rotate(-90 315 170.7)">PB11</text>
<text x="267.8" y="175.6" transform="rotate(-90 267.8 175.6)">17</text>
<text x="278.3" y="175.6" transform="rotate(-90 278.3 175.6)">20</text>
<text x="281.9" y="175.6" transform="rotate(-90 281.9 175.6)">21</text>
<text x="285.4" y="175.6" transform="rotate(-90 285.4 175.6)">22</text>
<text x="288.9" y="175.6" transform="rotate(-90 288.9 175.6)">23</text>
<text x="292.5" y="175.6" transform="rotate(-90 292.5 175.6)">24</text>
<text x="296" y="175.6" transform="rotate(-90 296 175.6)">25</text>
<text x="299.5" y="175.6" transform="rotate(-90 299.5 175.6)">26</text>
<text x="303" y="175.6" transform="rotate(-90 303 175.6)">27</text>
<text x="306.6" y="175.6" transform="rotate(-90 306.6 175.6)">28</text>
<text x="310.1" y="175.6" transform="rotate(-90 310.1 175.6)">29</text>
<text x="313.6" y="175.6" transform="rotate(-90 313.6 175.6)">30</text>
<text x="267.2" y="186.9" transform="rotate(-90 267.2 186.9)">PA3</text>
<text x="277.8" y="186.9" transform="rotate(-90 277.8 186.9)">PA4</text>
<text x="281.3" y="186.9" transform="rotate(-90 281.3 186.9)">PA5</text>
<text x="284.9" y="186.9" transform="rotate(-90 284.9 186.9)">PA6</text>
<text x="288.4" y="186.9" transform="rotate(-90 288.4 186.9)">PA7</text>
<text x="291.9" y="186.9" transform="rotate(-90 291.9 186.9)">PC4</text>
<text x="295.5" y="186.9" transform="rotate(-90 295.5 186.9)">PC5</text>
<text x="299" y="186.9" transform="rotate(-90 299 186.9)">PB0</text>
<text x="302.5" y="186.9" transform="rotate(-90 302.5 186.9)">PB1</text>
<text x="306" y="186.9" transform="rotate(-90 306 186.9)">BOOT1</text>
<text x="309.6" y="186.9" transform="rotate(-90 309.6 186.9)">PB10</text>
<text x="313.1" y="186.9" transform="rotate(-90 313.1 186.9)">PB11</text>
<text x="72.1" y="213.7">1</text>
<text x="76.6" y="215.1">VIN</text>
<text x="72.1" y="220.8">2</text>
<text x="83.8" y="218.7">VOUT</text>
<text x="95.2" y="217.2">5</text>
<text x="72.1" y="227.8">3</text>
<text x="76.6" y="222.2">GND</text>
<text x="88.2" y="225.7">NC</text>
<text x="95.2" y="224.3">4</text>
<text x="76.6" y="229.2">EN</text>
</g>
<g font-size="3.2" fill="#f00">
<text x="267.8" y="69.3" transform="rotate(-90 267.8 69.3)">64</text>
<text x="268.8" y="81.8" transform="rotate(-90 268.8 81.8)">VDD_3</text>
<text x="333.3" y="95.5">VDD_2</text>
<text x="345.9" y="93.8">48</text>
<text x="239.2" y="136.1">13</text>
<text x="244.7" y="137.9">VDDA</text>
<text x="276.2" y="170.7" transform="rotate(-90 276.2 170.7)">VDD_4</text>
<text x="322.1" y="170.7" transform="rotate(-90 322.1 170.7)">VDD_1</text>
<text x="274.8" y="175.6" transform="rotate(-90 274.8 175.6)">19</text>
<text x="320.7" y="175.6" transform="rotate(-90 320.7 175.6)">32</text>
</g>
</svg>
